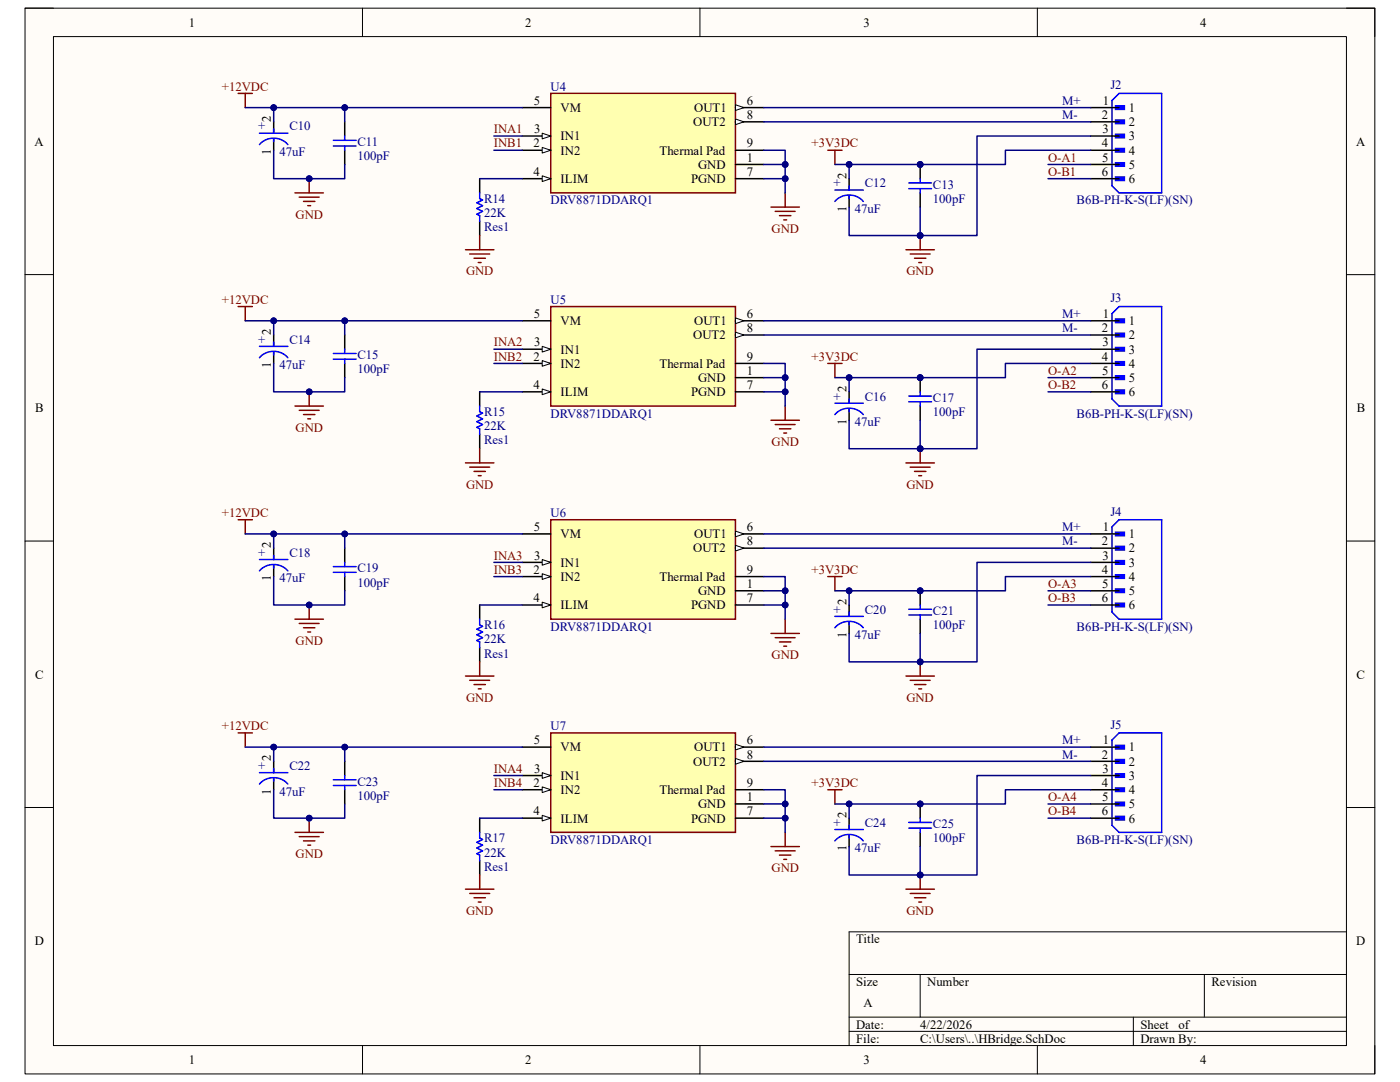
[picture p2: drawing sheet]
<svg xmlns="http://www.w3.org/2000/svg" width="279mm" height="216mm" viewBox="0 0 279 216" stroke-linecap="round" stroke-linejoin="round" font-family="sans-serif">
<path d="M5 1.6h269.4v212.7h-269.4z" fill-rule="evenodd" fill="#fffcf8"/>
<path d="M5 1.6h269.4v212.7h-269.4z" fill="none" stroke="#000" stroke-width=".2"/>
<path d="M10.7 7.3h258v201.3h-258z" fill-rule="evenodd" fill="#fffcf8"/>
<g fill="none" stroke="#000" stroke-width=".2">
<path d="M5 1.6h5.7M10.7 7.3h258v201.3h-258zM72.3 1.6v5.7M139.7 1.6v5.7M207 1.6v5.7M268.7 1.6h5.7v5.7M5 54.8h5.7M268.7 54.8h5.7M5 108h5.7M268.7 108h5.7M5 161.1h5.7M268.7 161.1h5.7"/>
<path d="M169.5 194.4h99.2M183.6 194.4v8.6M240.3 194.4v8.6M268.7 185.9h-99.2v22.7M72.3 208.6v5.7M139.7 208.6v5.7M169.5 203h99.2M169.5 205.8h99.2M207 208.6v5.7M226.2 203v5.6M274.4 208.6v5.7"/>
</g>
<path d="M109.9 18.6h36.9v19.9h-36.9z" fill-rule="evenodd" fill="#ffffb0"/>
<path d="M109.9 18.6h36.9v19.9h-36.9z" fill="none" stroke="#800000" stroke-width=".3"/>
<path d="M104.2 27.1h5.7" fill="none" stroke="#000" stroke-width=".3"/>
<path d="M108.2 26.6l1.7 .5-1.7 .6z" fill="#f8fcff"/>
<path d="M108.2 26.6l1.7 .5-1.7 .6z" fill="none" stroke="#000" stroke-width=".2"/>
<path d="M104.2 30h5.7" fill="none" stroke="#000" stroke-width=".3"/>
<path d="M108.2 29.4l1.7 .6-1.7 .5z" fill="#f8fcff"/>
<path d="M108.2 29.4l1.7 .6-1.7 .5z" fill="none" stroke="#000" stroke-width=".2"/>
<path d="M146.8 21.5h5.6" fill="none" stroke="#000" stroke-width=".3"/>
<path d="M146.8 20.9l1.7 .6-1.7 .5z" fill="#f8fcff"/>
<path d="M146.8 20.9l1.7 .6-1.7 .5z" fill="none" stroke="#000" stroke-width=".2"/>
<path d="M146.8 24.3h5.6" fill="none" stroke="#000" stroke-width=".3"/>
<path d="M146.8 23.7l1.7 .6-1.7 .6z" fill="#f8fcff"/>
<path d="M146.8 23.7l1.7 .6-1.7 .6z" fill="none" stroke="#000" stroke-width=".2"/>
<path d="M104.2 35.7h5.7" fill="none" stroke="#000" stroke-width=".3"/>
<path d="M108.2 35.1l1.7 .6-1.7 .5z" fill="#f8fcff"/>
<path d="M108.2 35.1l1.7 .6-1.7 .5z" fill="none" stroke="#000" stroke-width=".2"/>
<path d="M95.7 35.7v2.8M104.2 21.5h5.7M146.8 30h5.6M146.8 32.8h5.6M146.8 35.7h5.6M95.7 44.2v2.8" fill="none" stroke="#000" stroke-width=".3"/>
<path d="M95.7 38.5v1.1l.6 .3-1.1 .6 1.1 .5-1.1 .6 1.1 .6-1.1 .5 .5 .3v1.2" fill="none" stroke="#00f" stroke-width=".3"/>
<g fill="none" stroke="#800000" stroke-width=".3">
<path d="M47.5 18.6h2.9M48.9 18.6v2.9M58.9 38.5h5.6M59.7 39.3h4M61.7 35.7v2.8M156.7 38.5v2.8M60.6 40.2h2.2M61.4 41h.6M92.9 49.8h5.7M93.7 50.7h4M94.6 51.5h2.3M95.5 52.4h.5"/>
<path d="M95.7 47v2.8M153.9 41.3h5.6M154.7 42.2h4M155.6 43h2.2M156.4 43.9h.6"/>
</g>
<circle cx="61.7" cy="35.7" r=".57" fill="#000080"/>
<circle cx="61.7" cy="35.7" r=".57" fill="none" stroke="#000080" stroke-width=".2"/>
<path d="M222.6 21.1h1.8v.7h-1.8z" fill-rule="evenodd" fill="#00f"/>
<path d="M222.6 21.1h1.8v.7h-1.8z" fill="none" stroke="#00f" stroke-width=".3"/>
<path d="M222.6 24h1.8v.7h-1.8z" fill-rule="evenodd" fill="#00f"/>
<path d="M222.6 24h1.8v.7h-1.8z" fill="none" stroke="#00f" stroke-width=".3"/>
<path d="M222.6 26.8h1.8v.7h-1.8z" fill-rule="evenodd" fill="#00f"/>
<path d="M222.6 26.8h1.8v.7h-1.8z" fill="none" stroke="#00f" stroke-width=".3"/>
<path d="M222.6 29.6h1.8v.7h-1.8z" fill-rule="evenodd" fill="#00f"/>
<path d="M222.6 29.6h1.8v.7h-1.8z" fill="none" stroke="#00f" stroke-width=".3"/>
<path d="M222.6 32.5h1.8v.7h-1.8z" fill-rule="evenodd" fill="#00f"/>
<path d="M222.6 32.5h1.8v.7h-1.8z" fill="none" stroke="#00f" stroke-width=".3"/>
<path d="M222.6 35.3h1.8v.7h-1.8z" fill-rule="evenodd" fill="#00f"/>
<path d="M223.3 18.6h8.5v19.9h-8.5l-1.4-1.4v-17zM222.6 35.3h1.8v.7h-1.8z" fill="none" stroke="#00f" stroke-width=".3"/>
<path d="M217.7 21.5h5.6M217.7 24.3h5.6M217.7 27.1h5.6M217.7 30h5.6M217.7 32.8h5.6M217.7 35.7h5.6" fill="none" stroke="#000" stroke-width=".3"/>
<path d="M180.8 49.8h5.7M181.7 50.7h3.9M182.5 51.5h2.3M183.4 52.4h.5M183.6 47v2.8" fill="none" stroke="#800000" stroke-width=".3"/>
<circle cx="183.6" cy="47" r=".57" fill="#000080"/>
<circle cx="183.6" cy="47" r=".57" fill="none" stroke="#000080" stroke-width=".2"/>
<path d="M109.9 61.2h36.9v19.8h-36.9z" fill-rule="evenodd" fill="#ffffb0"/>
<path d="M109.9 61.2h36.9v19.8h-36.9z" fill="none" stroke="#800000" stroke-width=".3"/>
<path d="M104.2 69.7h5.7" fill="none" stroke="#000" stroke-width=".3"/>
<path d="M108.2 69.1l1.7 .6-1.7 .5z" fill="#f8fcff"/>
<path d="M108.2 69.1l1.7 .6-1.7 .5z" fill="none" stroke="#000" stroke-width=".2"/>
<path d="M104.2 72.5h5.7" fill="none" stroke="#000" stroke-width=".3"/>
<path d="M108.2 72l1.7 .5-1.7 .6z" fill="#f8fcff"/>
<path d="M108.2 72l1.7 .5-1.7 .6z" fill="none" stroke="#000" stroke-width=".2"/>
<path d="M146.8 64h5.6" fill="none" stroke="#000" stroke-width=".3"/>
<path d="M146.8 63.4l1.7 .6-1.7 .6z" fill="#f8fcff"/>
<path d="M146.8 63.4l1.7 .6-1.7 .6z" fill="none" stroke="#000" stroke-width=".2"/>
<path d="M146.8 66.8h5.6" fill="none" stroke="#000" stroke-width=".3"/>
<path d="M146.8 66.3l1.7 .5-1.7 .6z" fill="#f8fcff"/>
<path d="M146.8 66.3l1.7 .5-1.7 .6z" fill="none" stroke="#000" stroke-width=".2"/>
<path d="M104.2 78.2h5.7" fill="none" stroke="#000" stroke-width=".3"/>
<path d="M108.2 77.6l1.7 .6-1.7 .6z" fill="#f8fcff"/>
<path d="M108.2 77.6l1.7 .6-1.7 .6z" fill="none" stroke="#000" stroke-width=".2"/>
<path d="M95.7 78.2v2.8M104.2 64h5.7M146.8 72.5h5.6M146.8 75.4h5.6M146.8 78.2h5.6M95.7 86.7v2.8" fill="none" stroke="#000" stroke-width=".3"/>
<path d="M95.7 81v1.2l.6 .2-1.1 .6 1.1 .6-1.1 .5 1.1 .6-1.1 .6 .5 .3v1.1" fill="none" stroke="#00f" stroke-width=".3"/>
<g fill="none" stroke="#800000" stroke-width=".3">
<path d="M47.5 61.2h2.9M48.9 61.2v2.8M61.7 78.2v2.8M58.9 81h5.6M59.7 81.9h4M60.6 82.7h2.2M61.4 83.6h.6M92.9 92.4h5.7M93.7 93.2h4M94.6 94.1h2.3M95.5 94.9h.5M95.7 89.5v2.9"/>
<path d="M153.9 83.9h5.6M154.7 84.7h4M155.6 85.6h2.2M156.4 86.4h.6M156.7 81v2.9"/>
</g>
<circle cx="61.7" cy="78.2" r=".57" fill="#000080"/>
<circle cx="61.7" cy="78.2" r=".57" fill="none" stroke="#000080" stroke-width=".2"/>
<path d="M222.6 63.7h1.8v.7h-1.8z" fill-rule="evenodd" fill="#00f"/>
<path d="M222.6 63.7h1.8v.7h-1.8z" fill="none" stroke="#00f" stroke-width=".3"/>
<path d="M222.6 66.5h1.8v.7h-1.8z" fill-rule="evenodd" fill="#00f"/>
<path d="M222.6 66.5h1.8v.7h-1.8z" fill="none" stroke="#00f" stroke-width=".3"/>
<path d="M222.6 69.3h1.8v.7h-1.8z" fill-rule="evenodd" fill="#00f"/>
<path d="M222.6 69.3h1.8v.7h-1.8z" fill="none" stroke="#00f" stroke-width=".3"/>
<path d="M222.6 72.2h1.8v.7h-1.8z" fill-rule="evenodd" fill="#00f"/>
<path d="M222.6 72.2h1.8v.7h-1.8z" fill="none" stroke="#00f" stroke-width=".3"/>
<path d="M222.6 75h1.8v.7h-1.8z" fill-rule="evenodd" fill="#00f"/>
<path d="M222.6 75h1.8v.7h-1.8z" fill="none" stroke="#00f" stroke-width=".3"/>
<path d="M222.6 77.8h1.8v.7h-1.8z" fill-rule="evenodd" fill="#00f"/>
<path d="M222.6 77.8h1.8v.7h-1.8zM223.3 61.2h8.5v19.8h-8.5l-1.4-1.4v-17z" fill="none" stroke="#00f" stroke-width=".3"/>
<path d="M217.7 64h5.6M217.7 66.8h5.6M217.7 69.7h5.6M217.7 72.5h5.6M217.7 75.4h5.6M217.7 78.2h5.6" fill="none" stroke="#000" stroke-width=".3"/>
<path d="M180.8 92.4h5.7M181.7 93.2h3.9M182.5 94.1h2.3M183.4 94.9h.5M183.6 89.5v2.9" fill="none" stroke="#800000" stroke-width=".3"/>
<circle cx="183.6" cy="89.5" r=".57" fill="#000080"/>
<circle cx="183.6" cy="89.5" r=".57" fill="none" stroke="#000080" stroke-width=".2"/>
<path d="M109.9 103.7h36.9v19.9h-36.9z" fill-rule="evenodd" fill="#ffffb0"/>
<path d="M109.9 103.7h36.9v19.9h-36.9z" fill="none" stroke="#800000" stroke-width=".3"/>
<path d="M104.2 112.2h5.7" fill="none" stroke="#000" stroke-width=".3"/>
<path d="M108.2 111.6l1.7 .6-1.7 .6z" fill="#f8fcff"/>
<path d="M108.2 111.6l1.7 .6-1.7 .6z" fill="none" stroke="#000" stroke-width=".2"/>
<path d="M104.2 115.1h5.7" fill="none" stroke="#000" stroke-width=".3"/>
<path d="M108.2 114.5l1.7 .6-1.7 .5z" fill="#f8fcff"/>
<path d="M108.2 114.5l1.7 .6-1.7 .5z" fill="none" stroke="#000" stroke-width=".2"/>
<path d="M146.8 106.5h5.6" fill="none" stroke="#000" stroke-width=".3"/>
<path d="M146.8 106l1.7 .5-1.7 .6z" fill="#f8fcff"/>
<path d="M146.8 106l1.7 .5-1.7 .6z" fill="none" stroke="#000" stroke-width=".2"/>
<path d="M146.8 109.4h5.6" fill="none" stroke="#000" stroke-width=".3"/>
<path d="M146.8 108.8l1.7 .6-1.7 .5z" fill="#f8fcff"/>
<path d="M146.8 108.8l1.7 .6-1.7 .5z" fill="none" stroke="#000" stroke-width=".2"/>
<path d="M104.2 120.7h5.7" fill="none" stroke="#000" stroke-width=".3"/>
<path d="M108.2 120.2l1.7 .5-1.7 .6z" fill="#f8fcff"/>
<path d="M108.2 120.2l1.7 .5-1.7 .6z" fill="none" stroke="#000" stroke-width=".2"/>
<path d="M104.2 106.5h5.7M146.8 115.1h5.6M146.8 117.9h5.6M95.7 120.7v2.9M95.7 129.2v2.9M146.8 120.7h5.6" fill="none" stroke="#000" stroke-width=".3"/>
<path d="M95.7 123.6v1.1l.6 .3-1.1 .5 1.1 .6-1.1 .6 1.1 .5-1.1 .6 .5 .3v1.1" fill="none" stroke="#00f" stroke-width=".3"/>
<g fill="none" stroke="#800000" stroke-width=".3">
<path d="M47.5 103.7h2.9M48.9 103.7v2.8M58.9 123.6h5.6M59.7 124.4h4M60.6 125.3h2.2M61.4 126.1h.6M61.7 120.7v2.9M92.9 134.9h5.7M93.7 135.7h4M94.6 136.6h2.3M95.5 137.5h.5M95.7 132.1v2.8"/>
<path d="M153.9 126.4h5.6M154.7 127.2h4M155.6 128.1h2.2M156.4 128.9h.6M156.7 123.6v2.8"/>
</g>
<circle cx="61.7" cy="120.7" r=".57" fill="#000080"/>
<circle cx="61.7" cy="120.7" r=".57" fill="none" stroke="#000080" stroke-width=".2"/>
<path d="M222.6 106.2h1.8v.7h-1.8z" fill-rule="evenodd" fill="#00f"/>
<path d="M222.6 106.2h1.8v.7h-1.8z" fill="none" stroke="#00f" stroke-width=".3"/>
<path d="M222.6 109h1.8v.7h-1.8z" fill-rule="evenodd" fill="#00f"/>
<path d="M222.6 109h1.8v.7h-1.8z" fill="none" stroke="#00f" stroke-width=".3"/>
<path d="M222.6 111.9h1.8v.7h-1.8z" fill-rule="evenodd" fill="#00f"/>
<path d="M222.6 111.9h1.8v.7h-1.8z" fill="none" stroke="#00f" stroke-width=".3"/>
<path d="M222.6 114.7h1.8v.7h-1.8z" fill-rule="evenodd" fill="#00f"/>
<path d="M222.6 114.7h1.8v.7h-1.8z" fill="none" stroke="#00f" stroke-width=".3"/>
<path d="M222.6 117.5h1.8v.7h-1.8z" fill-rule="evenodd" fill="#00f"/>
<path d="M222.6 117.5h1.8v.7h-1.8z" fill="none" stroke="#00f" stroke-width=".3"/>
<path d="M222.6 120.4h1.8v.7h-1.8z" fill-rule="evenodd" fill="#00f"/>
<path d="M223.3 103.7h8.5v19.9h-8.5l-1.4-1.5v-17zM222.6 120.4h1.8v.7h-1.8z" fill="none" stroke="#00f" stroke-width=".3"/>
<path d="M217.7 106.5h5.6M217.7 109.4h5.6M217.7 112.2h5.6M217.7 115.1h5.6M217.7 117.9h5.6M217.7 120.7h5.6" fill="none" stroke="#000" stroke-width=".3"/>
<path d="M180.8 134.9h5.7M181.7 135.8h3.9M182.5 136.6h2.3M183.4 137.5h.5M183.6 132.1v2.8" fill="none" stroke="#800000" stroke-width=".3"/>
<circle cx="183.6" cy="132.1" r=".57" fill="#000080"/>
<circle cx="183.6" cy="132.1" r=".57" fill="none" stroke="#000080" stroke-width=".2"/>
<path d="M109.9 146.2h36.9v19.9h-36.9z" fill-rule="evenodd" fill="#ffffb0"/>
<path d="M109.9 146.2h36.9v19.9h-36.9z" fill="none" stroke="#800000" stroke-width=".3"/>
<path d="M104.2 154.7h5.7" fill="none" stroke="#000" stroke-width=".3"/>
<path d="M108.2 154.2l1.7 .5-1.7 .6z" fill="#f8fcff"/>
<path d="M108.2 154.2l1.7 .5-1.7 .6z" fill="none" stroke="#000" stroke-width=".2"/>
<path d="M104.2 157.6h5.7" fill="none" stroke="#000" stroke-width=".3"/>
<path d="M108.2 157l1.7 .6-1.7 .6z" fill="#f8fcff"/>
<path d="M108.2 157l1.7 .6-1.7 .6z" fill="none" stroke="#000" stroke-width=".2"/>
<path d="M146.8 149.1h5.6" fill="none" stroke="#000" stroke-width=".3"/>
<path d="M146.8 148.5l1.7 .6-1.7 .5z" fill="#f8fcff"/>
<path d="M146.8 148.5l1.7 .6-1.7 .5z" fill="none" stroke="#000" stroke-width=".2"/>
<path d="M146.8 151.9h5.6" fill="none" stroke="#000" stroke-width=".3"/>
<path d="M146.8 151.3l1.7 .6-1.7 .6z" fill="#f8fcff"/>
<path d="M146.8 151.3l1.7 .6-1.7 .6z" fill="none" stroke="#000" stroke-width=".2"/>
<path d="M104.2 163.3h5.7" fill="none" stroke="#000" stroke-width=".3"/>
<path d="M108.2 162.7l1.7 .6-1.7 .5z" fill="#f8fcff"/>
<path d="M108.2 162.7l1.7 .6-1.7 .5z" fill="none" stroke="#000" stroke-width=".2"/>
<path d="M104.2 149.1h5.7M146.8 157.6h5.6M95.7 163.3v2.8M95.7 171.8v2.8M146.8 160.4h5.6M146.8 163.3h5.6" fill="none" stroke="#000" stroke-width=".3"/>
<path d="M95.7 166.1v1.1l.6 .3-1.1 .6 1.1 .5-1.1 .6 1.1 .6-1.1 .5 .5 .3v1.2" fill="none" stroke="#00f" stroke-width=".3"/>
<g fill="none" stroke="#800000" stroke-width=".3">
<path d="M47.5 146.2h2.9M48.9 146.2v2.9M58.9 166.1h5.6M59.7 166.9h4M60.6 167.8h2.2M61.4 168.6h.6M61.7 163.3v2.8M92.9 177.4h5.7M93.7 178.3h4M94.6 179.1h2.3M95.5 180h.5M95.7 174.6v2.8"/>
<path d="M153.9 168.9h5.6M154.7 169.8h4M155.6 170.6h2.2M156.4 171.5h.6M156.7 166.1v2.8"/>
</g>
<circle cx="61.7" cy="163.3" r=".57" fill="#000080"/>
<circle cx="61.7" cy="163.3" r=".57" fill="none" stroke="#000080" stroke-width=".2"/>
<path d="M222.6 148.7h1.8v.7h-1.8z" fill-rule="evenodd" fill="#00f"/>
<path d="M222.6 148.7h1.8v.7h-1.8z" fill="none" stroke="#00f" stroke-width=".3"/>
<path d="M222.6 151.6h1.8v.7h-1.8z" fill-rule="evenodd" fill="#00f"/>
<path d="M222.6 151.6h1.8v.7h-1.8z" fill="none" stroke="#00f" stroke-width=".3"/>
<path d="M222.6 154.4h1.8v.7h-1.8z" fill-rule="evenodd" fill="#00f"/>
<path d="M222.6 154.4h1.8v.7h-1.8z" fill="none" stroke="#00f" stroke-width=".3"/>
<path d="M222.6 157.2h1.8v.7h-1.8z" fill-rule="evenodd" fill="#00f"/>
<path d="M222.6 157.2h1.8v.7h-1.8z" fill="none" stroke="#00f" stroke-width=".3"/>
<path d="M222.6 160.1h1.8v.7h-1.8z" fill-rule="evenodd" fill="#00f"/>
<path d="M222.6 160.1h1.8v.7h-1.8z" fill="none" stroke="#00f" stroke-width=".3"/>
<path d="M222.6 162.9h1.8v.7h-1.8z" fill-rule="evenodd" fill="#00f"/>
<path d="M223.3 146.2h8.5v19.9h-8.5l-1.4-1.4v-17zM222.6 162.9h1.8v.7h-1.8z" fill="none" stroke="#00f" stroke-width=".3"/>
<path d="M217.7 149.1h5.6M217.7 151.9h5.6M217.7 154.7h5.6M217.7 157.6h5.6M217.7 160.4h5.6M217.7 163.3h5.6" fill="none" stroke="#000" stroke-width=".3"/>
<path d="M180.8 177.4h5.7M181.7 178.3h3.9M182.5 179.1h2.3M183.4 180h.5M183.6 174.6v2.8" fill="none" stroke="#800000" stroke-width=".3"/>
<circle cx="183.6" cy="174.6" r=".57" fill="#000080"/>
<circle cx="183.6" cy="174.6" r=".57" fill="none" stroke="#000080" stroke-width=".2"/>
<path d="M165.2 30h2.8M166.6 30v2.8M165.2 72.5h2.8M166.6 72.5v2.9M165.2 115.1h2.8M166.6 115.1v2.8M165.2 157.6h2.8M166.6 157.6v2.8" fill="none" stroke="#800000" stroke-width=".3"/>
<g fill="none" stroke="#000" stroke-width=".3">
<path d="M54.6 24.3v2.3M54.6 27.7v2.3M68.8 24.3v2.8M68.8 30v2.8M169.5 35.7v2.2M169.5 39.1v2.2M54.6 66.8v2.3M54.6 70.2v2.3M68.8 66.8v2.9M68.8 72.5v2.9M169.5 78.2v2.3M169.5 81.6v2.3"/>
<path d="M54.6 109.4v2.2M54.6 112.8v2.3M68.8 109.4v2.8M68.8 115.1v2.8M169.5 120.7v2.3M169.5 124.1v2.3M54.6 151.9v2.3M54.6 155.3v2.3M68.8 151.9v2.8M68.8 157.6v2.8M169.5 163.3v2.2M169.5 166.7v2.2"/>
</g>
<g fill="none" stroke="#00f" stroke-width=".3">
<path d="M51.8 28.8a3.8 3.8 0 0 1 5.6 0M51.8 26.6h5.7M54.6 25.7v.9M54.6 27.7v.6M66.5 29.1h4.6M66.5 28h4.6M68.8 27.1v.9M68.8 29.1v.9M166.6 37.9h5.7M169.5 37.1v.8M169.5 39.1v.5M166.6 40.2a3.8 3.8 0 0 1 5.7 0"/>
<path d="M51.8 71.4a3.8 3.8 0 0 1 5.6 0M51.8 69.1h5.7M54.6 68.3v.8M54.6 70.2v.6M66.5 71.7h4.6M66.5 70.5h4.6M68.8 69.7v.8M68.8 71.7v.8M169.5 79.6v.9M166.6 80.5h5.7M166.6 82.7a3.8 3.8 0 0 1 5.7 0M169.5 81.6v.6"/>
<path d="M51.8 111.6h5.7M51.8 113.9a3.8 3.8 0 0 1 5.6 0M54.6 110.8v.8M54.6 112.8v.5M66.5 114.2h4.6M66.5 113.1h4.6M68.8 112.2v.9M68.8 114.2v.9M166.6 123h5.7M166.6 125.3a3.8 3.8 0 0 1 5.7 0M169.5 122.1v.9M169.5 124.1v.6"/>
<path d="M51.8 154.2h5.7M51.8 156.4a3.8 3.8 0 0 1 5.6 0M54.6 153.3v.9M54.6 155.3v.6M66.5 156.7h4.6M66.5 155.6h4.6M68.8 154.7v.9M68.8 156.7v.9M166.6 165.5h5.7M166.6 167.8a3.8 3.8 0 0 1 5.7 0M169.5 164.7v.8M169.5 166.7v.5"/>
</g>
<circle cx="183.6" cy="160.4" r=".57" fill="#000080"/>
<circle cx="183.6" cy="160.4" r=".57" fill="none" stroke="#000080" stroke-width=".2"/>
<path d="M183.6 160.4v2.9" fill="none" stroke="#000" stroke-width=".3"/>
<circle cx="183.6" cy="160.4" r=".57" fill="#000080"/>
<circle cx="183.6" cy="160.4" r=".57" fill="none" stroke="#000080" stroke-width=".2"/>
<path d="M183.6 166.1v2.8" fill="none" stroke="#000" stroke-width=".3"/>
<path d="M181.4 165.2h4.5M181.4 164.1h4.5M183.6 163.3v.8M183.6 165.2v.9" fill="none" stroke="#00f" stroke-width=".3"/>
<circle cx="183.6" cy="117.9" r=".57" fill="#000080"/>
<circle cx="183.6" cy="117.9" r=".57" fill="none" stroke="#000080" stroke-width=".2"/>
<path d="M183.6 117.9v2.8" fill="none" stroke="#000" stroke-width=".3"/>
<circle cx="183.6" cy="117.9" r=".57" fill="#000080"/>
<circle cx="183.6" cy="117.9" r=".57" fill="none" stroke="#000080" stroke-width=".2"/>
<path d="M183.6 123.6v2.8" fill="none" stroke="#000" stroke-width=".3"/>
<path d="M181.4 122.7h4.5M181.4 121.6h4.5M183.6 120.7v.9M183.6 122.7v.9" fill="none" stroke="#00f" stroke-width=".3"/>
<circle cx="183.6" cy="75.4" r=".57" fill="#000080"/>
<circle cx="183.6" cy="75.4" r=".57" fill="none" stroke="#000080" stroke-width=".2"/>
<path d="M183.6 75.4v2.8" fill="none" stroke="#000" stroke-width=".3"/>
<circle cx="183.6" cy="75.4" r=".57" fill="#000080"/>
<circle cx="183.6" cy="75.4" r=".57" fill="none" stroke="#000080" stroke-width=".2"/>
<path d="M183.6 81v2.9" fill="none" stroke="#000" stroke-width=".3"/>
<path d="M181.4 79h4.5M183.6 78.2v.8M181.4 80.2h4.5M183.6 80.2v.8" fill="none" stroke="#00f" stroke-width=".3"/>
<circle cx="183.6" cy="32.8" r=".57" fill="#000080"/>
<circle cx="183.6" cy="32.8" r=".57" fill="none" stroke="#000080" stroke-width=".2"/>
<path d="M183.6 32.8v2.9" fill="none" stroke="#000" stroke-width=".3"/>
<circle cx="183.6" cy="32.8" r=".57" fill="#000080"/>
<circle cx="183.6" cy="32.8" r=".57" fill="none" stroke="#000080" stroke-width=".2"/>
<path d="M183.6 38.5v2.8" fill="none" stroke="#000" stroke-width=".3"/>
<path d="M181.4 37.6h4.5M181.4 36.5h4.5M183.6 35.7v.8M183.6 37.6v.9" fill="none" stroke="#00f" stroke-width=".3"/>
<path d="M152.4 30h4.3v5.7h-4.3" fill="none" stroke="#000080" stroke-width=".3"/>
<circle cx="156.7" cy="32.8" r=".57" fill="#000080"/>
<circle cx="156.7" cy="32.8" r=".57" fill="none" stroke="#000080" stroke-width=".2"/>
<circle cx="156.7" cy="35.7" r=".57" fill="#000080"/>
<circle cx="156.7" cy="35.7" r=".57" fill="none" stroke="#000080" stroke-width=".2"/>
<path d="M152.4 32.8h4.3" fill="none" stroke="#000080" stroke-width=".3"/>
<circle cx="156.7" cy="32.8" r=".57" fill="#000080"/>
<circle cx="156.7" cy="32.8" r=".57" fill="none" stroke="#000080" stroke-width=".2"/>
<path d="M156.7 35.7v2.8" fill="none" stroke="#000080" stroke-width=".3"/>
<circle cx="156.7" cy="35.7" r=".57" fill="#000080"/>
<circle cx="156.7" cy="35.7" r=".57" fill="none" stroke="#000080" stroke-width=".2"/>
<path d="M54.6 24.3v-2.8h14.2v2.8M95.7 35.7h8.5" fill="none" stroke="#000080" stroke-width=".3"/>
<circle cx="54.6" cy="21.5" r=".57" fill="#000080"/>
<circle cx="54.6" cy="21.5" r=".57" fill="none" stroke="#000080" stroke-width=".2"/>
<circle cx="68.8" cy="21.5" r=".57" fill="#000080"/>
<circle cx="68.8" cy="21.5" r=".57" fill="none" stroke="#000080" stroke-width=".2"/>
<path d="M68.8 21.5h35.4" fill="none" stroke="#000080" stroke-width=".3"/>
<circle cx="68.8" cy="21.5" r=".57" fill="#000080"/>
<circle cx="68.8" cy="21.5" r=".57" fill="none" stroke="#000080" stroke-width=".2"/>
<path d="M48.9 21.5h5.7" fill="none" stroke="#000080" stroke-width=".3"/>
<circle cx="54.6" cy="21.5" r=".57" fill="#000080"/>
<circle cx="54.6" cy="21.5" r=".57" fill="none" stroke="#000080" stroke-width=".2"/>
<path d="M152.5 21.5h65.2M152.5 24.3h65.2M217.7 30h-17.1v2.8h-34" fill="none" stroke="#000080" stroke-width=".3"/>
<circle cx="183.6" cy="32.8" r=".57" fill="#000080"/>
<circle cx="183.6" cy="32.8" r=".57" fill="none" stroke="#000080" stroke-width=".2"/>
<circle cx="169.5" cy="32.8" r=".57" fill="#000080"/>
<circle cx="169.5" cy="32.8" r=".57" fill="none" stroke="#000080" stroke-width=".2"/>
<path d="M183.6 41.3v5.7" fill="none" stroke="#000080" stroke-width=".3"/>
<circle cx="183.6" cy="47" r=".57" fill="#000080"/>
<circle cx="183.6" cy="47" r=".57" fill="none" stroke="#000080" stroke-width=".2"/>
<path d="M98.6 27.1h5.6M98.6 30h5.6M209.2 32.8h8.5M209.2 35.7h8.5M152.4 75.4h4.3" fill="none" stroke="#000080" stroke-width=".3"/>
<circle cx="156.7" cy="75.4" r=".57" fill="#000080"/>
<circle cx="156.7" cy="75.4" r=".57" fill="none" stroke="#000080" stroke-width=".2"/>
<path d="M156.7 78.2v2.8" fill="none" stroke="#000080" stroke-width=".3"/>
<circle cx="156.7" cy="78.2" r=".57" fill="#000080"/>
<circle cx="156.7" cy="78.2" r=".57" fill="none" stroke="#000080" stroke-width=".2"/>
<path d="M54.6 66.8v-2.8h14.2v2.8M95.7 78.2h8.5" fill="none" stroke="#000080" stroke-width=".3"/>
<circle cx="54.6" cy="64" r=".57" fill="#000080"/>
<circle cx="54.6" cy="64" r=".57" fill="none" stroke="#000080" stroke-width=".2"/>
<circle cx="68.8" cy="64" r=".57" fill="#000080"/>
<circle cx="68.8" cy="64" r=".57" fill="none" stroke="#000080" stroke-width=".2"/>
<path d="M68.8 64h35.4" fill="none" stroke="#000080" stroke-width=".3"/>
<circle cx="68.8" cy="64" r=".57" fill="#000080"/>
<circle cx="68.8" cy="64" r=".57" fill="none" stroke="#000080" stroke-width=".2"/>
<path d="M48.9 64h5.7" fill="none" stroke="#000080" stroke-width=".3"/>
<circle cx="54.6" cy="64" r=".57" fill="#000080"/>
<circle cx="54.6" cy="64" r=".57" fill="none" stroke="#000080" stroke-width=".2"/>
<path d="M152.5 64h65.2M152.5 66.8h65.2M217.7 72.5h-17.1v2.9h-34" fill="none" stroke="#000080" stroke-width=".3"/>
<circle cx="183.6" cy="75.4" r=".57" fill="#000080"/>
<circle cx="183.6" cy="75.4" r=".57" fill="none" stroke="#000080" stroke-width=".2"/>
<circle cx="169.5" cy="75.4" r=".57" fill="#000080"/>
<circle cx="169.5" cy="75.4" r=".57" fill="none" stroke="#000080" stroke-width=".2"/>
<path d="M183.6 83.9v5.6" fill="none" stroke="#000080" stroke-width=".3"/>
<circle cx="183.6" cy="89.5" r=".57" fill="#000080"/>
<circle cx="183.6" cy="89.5" r=".57" fill="none" stroke="#000080" stroke-width=".2"/>
<path d="M98.6 69.7h5.6M98.6 72.5h5.6M209.2 75.4h8.5M209.2 78.2h8.5M152.4 115.1h4.3v5.6h-4.3" fill="none" stroke="#000080" stroke-width=".3"/>
<circle cx="156.7" cy="117.9" r=".57" fill="#000080"/>
<circle cx="156.7" cy="117.9" r=".57" fill="none" stroke="#000080" stroke-width=".2"/>
<circle cx="156.7" cy="120.7" r=".57" fill="#000080"/>
<circle cx="156.7" cy="120.7" r=".57" fill="none" stroke="#000080" stroke-width=".2"/>
<path d="M152.4 117.9h4.3" fill="none" stroke="#000080" stroke-width=".3"/>
<circle cx="156.7" cy="117.9" r=".57" fill="#000080"/>
<circle cx="156.7" cy="117.9" r=".57" fill="none" stroke="#000080" stroke-width=".2"/>
<path d="M156.7 120.7v2.9" fill="none" stroke="#000080" stroke-width=".3"/>
<circle cx="156.7" cy="120.7" r=".57" fill="#000080"/>
<circle cx="156.7" cy="120.7" r=".57" fill="none" stroke="#000080" stroke-width=".2"/>
<path d="M54.6 109.4v-2.9h14.2v2.9M95.7 120.7h8.5" fill="none" stroke="#000080" stroke-width=".3"/>
<circle cx="54.6" cy="106.5" r=".57" fill="#000080"/>
<circle cx="54.6" cy="106.5" r=".57" fill="none" stroke="#000080" stroke-width=".2"/>
<circle cx="68.8" cy="106.5" r=".57" fill="#000080"/>
<circle cx="68.8" cy="106.5" r=".57" fill="none" stroke="#000080" stroke-width=".2"/>
<path d="M68.8 106.5h35.4" fill="none" stroke="#000080" stroke-width=".3"/>
<circle cx="68.8" cy="106.5" r=".57" fill="#000080"/>
<circle cx="68.8" cy="106.5" r=".57" fill="none" stroke="#000080" stroke-width=".2"/>
<path d="M48.9 106.5h5.7" fill="none" stroke="#000080" stroke-width=".3"/>
<circle cx="54.6" cy="106.5" r=".57" fill="#000080"/>
<circle cx="54.6" cy="106.5" r=".57" fill="none" stroke="#000080" stroke-width=".2"/>
<path d="M152.5 106.5h65.2M152.5 109.4h65.2M217.7 115.1h-17.1v2.8h-34" fill="none" stroke="#000080" stroke-width=".3"/>
<circle cx="183.6" cy="117.9" r=".57" fill="#000080"/>
<circle cx="183.6" cy="117.9" r=".57" fill="none" stroke="#000080" stroke-width=".2"/>
<circle cx="169.5" cy="117.9" r=".57" fill="#000080"/>
<circle cx="169.5" cy="117.9" r=".57" fill="none" stroke="#000080" stroke-width=".2"/>
<path d="M183.6 126.4v5.7" fill="none" stroke="#000080" stroke-width=".3"/>
<circle cx="183.6" cy="132.1" r=".57" fill="#000080"/>
<circle cx="183.6" cy="132.1" r=".57" fill="none" stroke="#000080" stroke-width=".2"/>
<path d="M98.6 112.2h5.6M98.6 115.1h5.6M209.2 117.9h8.5M209.2 120.7h8.5M152.4 157.6h4.3v5.7h-4.3" fill="none" stroke="#000080" stroke-width=".3"/>
<circle cx="156.7" cy="160.4" r=".57" fill="#000080"/>
<circle cx="156.7" cy="160.4" r=".57" fill="none" stroke="#000080" stroke-width=".2"/>
<circle cx="156.7" cy="163.3" r=".57" fill="#000080"/>
<circle cx="156.7" cy="163.3" r=".57" fill="none" stroke="#000080" stroke-width=".2"/>
<path d="M152.4 160.4h4.3" fill="none" stroke="#000080" stroke-width=".3"/>
<circle cx="156.7" cy="160.4" r=".57" fill="#000080"/>
<circle cx="156.7" cy="160.4" r=".57" fill="none" stroke="#000080" stroke-width=".2"/>
<path d="M156.7 163.3v2.8" fill="none" stroke="#000080" stroke-width=".3"/>
<circle cx="156.7" cy="163.3" r=".57" fill="#000080"/>
<circle cx="156.7" cy="163.3" r=".57" fill="none" stroke="#000080" stroke-width=".2"/>
<path d="M54.6 151.9v-2.8h14.2v2.8M95.7 163.3h8.5" fill="none" stroke="#000080" stroke-width=".3"/>
<circle cx="54.6" cy="149.1" r=".57" fill="#000080"/>
<circle cx="54.6" cy="149.1" r=".57" fill="none" stroke="#000080" stroke-width=".2"/>
<circle cx="68.8" cy="149.1" r=".57" fill="#000080"/>
<circle cx="68.8" cy="149.1" r=".57" fill="none" stroke="#000080" stroke-width=".2"/>
<path d="M68.8 149.1h35.4" fill="none" stroke="#000080" stroke-width=".3"/>
<circle cx="68.8" cy="149.1" r=".57" fill="#000080"/>
<circle cx="68.8" cy="149.1" r=".57" fill="none" stroke="#000080" stroke-width=".2"/>
<path d="M48.9 149.1h5.7" fill="none" stroke="#000080" stroke-width=".3"/>
<circle cx="54.6" cy="149.1" r=".57" fill="#000080"/>
<circle cx="54.6" cy="149.1" r=".57" fill="none" stroke="#000080" stroke-width=".2"/>
<path d="M152.5 149.1h65.2M152.5 151.9h65.2M217.7 157.6h-17.1v2.8h-34" fill="none" stroke="#000080" stroke-width=".3"/>
<circle cx="183.6" cy="160.4" r=".57" fill="#000080"/>
<circle cx="183.6" cy="160.4" r=".57" fill="none" stroke="#000080" stroke-width=".2"/>
<circle cx="169.5" cy="160.4" r=".57" fill="#000080"/>
<circle cx="169.5" cy="160.4" r=".57" fill="none" stroke="#000080" stroke-width=".2"/>
<path d="M183.6 168.9v5.7" fill="none" stroke="#000080" stroke-width=".3"/>
<circle cx="183.6" cy="174.6" r=".57" fill="#000080"/>
<circle cx="183.6" cy="174.6" r=".57" fill="none" stroke="#000080" stroke-width=".2"/>
<path d="M98.6 154.7h5.6M98.6 157.6h5.6M169.5 160.4v2.9M209.2 160.4h8.5M209.2 163.3h8.5" fill="none" stroke="#000080" stroke-width=".3"/>
<circle cx="169.5" cy="160.4" r=".57" fill="#000080"/>
<circle cx="169.5" cy="160.4" r=".57" fill="none" stroke="#000080" stroke-width=".2"/>
<path d="M169.5 117.9v2.8" fill="none" stroke="#000080" stroke-width=".3"/>
<circle cx="169.5" cy="117.9" r=".57" fill="#000080"/>
<circle cx="169.5" cy="117.9" r=".57" fill="none" stroke="#000080" stroke-width=".2"/>
<path d="M169.5 75.4v2.8" fill="none" stroke="#000080" stroke-width=".3"/>
<circle cx="169.5" cy="75.4" r=".57" fill="#000080"/>
<circle cx="169.5" cy="75.4" r=".57" fill="none" stroke="#000080" stroke-width=".2"/>
<path d="M169.5 32.8v2.9" fill="none" stroke="#000080" stroke-width=".3"/>
<circle cx="169.5" cy="32.8" r=".57" fill="#000080"/>
<circle cx="169.5" cy="32.8" r=".57" fill="none" stroke="#000080" stroke-width=".2"/>
<path d="M54.6 157.6v5.7h14.2v-2.9" fill="none" stroke="#000080" stroke-width=".3"/>
<circle cx="61.7" cy="163.3" r=".57" fill="#000080"/>
<circle cx="61.7" cy="163.3" r=".57" fill="none" stroke="#000080" stroke-width=".2"/>
<path d="M54.6 115.1v5.6h14.2v-2.8" fill="none" stroke="#000080" stroke-width=".3"/>
<circle cx="61.7" cy="120.7" r=".57" fill="#000080"/>
<circle cx="61.7" cy="120.7" r=".57" fill="none" stroke="#000080" stroke-width=".2"/>
<path d="M54.6 72.5v5.7h14.2v-2.8" fill="none" stroke="#000080" stroke-width=".3"/>
<circle cx="61.7" cy="78.2" r=".57" fill="#000080"/>
<circle cx="61.7" cy="78.2" r=".57" fill="none" stroke="#000080" stroke-width=".2"/>
<path d="M54.6 30v5.7h14.2v-2.9" fill="none" stroke="#000080" stroke-width=".3"/>
<circle cx="61.7" cy="35.7" r=".57" fill="#000080"/>
<circle cx="61.7" cy="35.7" r=".57" fill="none" stroke="#000080" stroke-width=".2"/>
<path d="M217.7 154.7h-22.7v19.9h-25.5v-5.7" fill="none" stroke="#000080" stroke-width=".3"/>
<circle cx="183.6" cy="174.6" r=".57" fill="#000080"/>
<circle cx="183.6" cy="174.6" r=".57" fill="none" stroke="#000080" stroke-width=".2"/>
<path d="M217.7 112.2h-22.7v19.9h-25.5v-5.7" fill="none" stroke="#000080" stroke-width=".3"/>
<circle cx="183.6" cy="132.1" r=".57" fill="#000080"/>
<circle cx="183.6" cy="132.1" r=".57" fill="none" stroke="#000080" stroke-width=".2"/>
<path d="M217.7 69.7h-22.7v19.8h-25.5v-5.6" fill="none" stroke="#000080" stroke-width=".3"/>
<circle cx="183.6" cy="89.5" r=".57" fill="#000080"/>
<circle cx="183.6" cy="89.5" r=".57" fill="none" stroke="#000080" stroke-width=".2"/>
<path d="M217.7 27.1h-22.7v19.9h-25.5v-5.7" fill="none" stroke="#000080" stroke-width=".3"/>
<circle cx="183.6" cy="47" r=".57" fill="#000080"/>
<circle cx="183.6" cy="47" r=".57" fill="none" stroke="#000080" stroke-width=".2"/>
<path d="M152.4 72.5h4.3v5.7h-4.3" fill="none" stroke="#000080" stroke-width=".3"/>
<circle cx="156.7" cy="75.4" r=".57" fill="#000080"/>
<circle cx="156.7" cy="75.4" r=".57" fill="none" stroke="#000080" stroke-width=".2"/>
<circle cx="156.7" cy="78.2" r=".57" fill="#000080"/>
<circle cx="156.7" cy="78.2" r=".57" fill="none" stroke="#000080" stroke-width=".2"/>
<g font-size="2.5">
<text x="37.7" y="5.3">1</text>
<text x="104.8" y="5.3">2</text>
<text x="172.3" y="5.3">3</text>
<text x="239.5" y="5.3">4</text>
<text x="106.5" y="20.9">5</text>
<text x="111.9" y="22.4">VM</text>
<text x="138.6" y="22.4">OUT1</text>
<text x="149.1" y="20.9">6</text>
<text x="149.1" y="23.7">8</text>
<text x="219.9" y="23.7">2</text>
<text x="220.1" y="20.9">1</text>
<text x="225.3" y="22.4">1</text>
<text x="6.9" y="29.1">A</text>
<text x="54.1" y="24.3" transform="rotate(-90 54.1 24.3)">2</text>
<text x="106.5" y="29.4">2</text>
<text x="106.6" y="26.6">3</text>
<text x="111.9" y="28">IN1</text>
<text x="138.3" y="25.2">OUT2</text>
<text x="149.1" y="29.4">9</text>
<text x="219.9" y="29.4">4</text>
<text x="220" y="26.6">3</text>
<text x="225.3" y="25.2">2</text>
<text x="225.3" y="28">3</text>
<text x="270.6" y="29.1">A</text>
<text x="54.1" y="30.9" transform="rotate(-90 54.1 30.9)">1</text>
<text x="106.5" y="35.1">4</text>
<text x="111.9" y="30.9">IN2</text>
<text x="131.6" y="30.9">Thermal Pad</text>
<text x="139.3" y="33.7">GND</text>
<text x="149.1" y="32.3">1</text>
<text x="149.1" y="35.1">7</text>
<text x="168.9" y="35.6" transform="rotate(-90 168.9 35.6)">2</text>
<text x="219.9" y="35.1">6</text>
<text x="220" y="32.3">5</text>
<text x="225.3" y="30.9">4</text>
<text x="225.3" y="33.7">5</text>
<text x="111.9" y="36.5">ILIM</text>
<text x="137.9" y="36.5">PGND</text>
<text x="225.3" y="36.5">6</text>
<text x="168.9" y="42.3" transform="rotate(-90 168.9 42.3)">1</text>
<text x="106.5" y="63.5">5</text>
<text x="111.9" y="64.9">VM</text>
<text x="138.6" y="64.9">OUT1</text>
<text x="149.1" y="63.5">6</text>
<text x="220.1" y="63.5">1</text>
<text x="225.3" y="64.9">1</text>
<text x="54.1" y="66.8" transform="rotate(-90 54.1 66.8)">2</text>
<text x="106.5" y="72">2</text>
<text x="106.6" y="69.1">3</text>
<text x="111.9" y="70.6">IN1</text>
<text x="138.3" y="67.7">OUT2</text>
<text x="149.1" y="66.3">8</text>
<text x="149.1" y="72">9</text>
<text x="219.9" y="66.3">2</text>
<text x="219.9" y="72">4</text>
<text x="220" y="69.1">3</text>
<text x="225.3" y="67.7">2</text>
<text x="225.3" y="70.6">3</text>
<text x="54.1" y="73.5" transform="rotate(-90 54.1 73.5)">1</text>
<text x="106.5" y="77.6">4</text>
<text x="111.9" y="73.4">IN2</text>
<text x="131.6" y="73.4">Thermal Pad</text>
<text x="139.3" y="76.2">GND</text>
<text x="149.1" y="74.8">1</text>
<text x="149.1" y="77.6">7</text>
<text x="219.9" y="77.6">6</text>
<text x="220" y="74.8">5</text>
<text x="225.3" y="73.4">4</text>
<text x="225.3" y="76.2">5</text>
<text x="7" y="82.3">B</text>
<text x="111.9" y="79">ILIM</text>
<text x="137.9" y="79">PGND</text>
<text x="168.9" y="78.2" transform="rotate(-90 168.9 78.2)">2</text>
<text x="225.3" y="79">6</text>
<text x="270.8" y="82.3">B</text>
<text x="168.9" y="84.8" transform="rotate(-90 168.9 84.8)">1</text>
<text x="106.5" y="106">5</text>
<text x="111.9" y="107.4">VM</text>
<text x="138.6" y="107.4">OUT1</text>
<text x="149.1" y="106">6</text>
<text x="220.1" y="106">1</text>
<text x="225.3" y="107.4">1</text>
<text x="54.1" y="109.4" transform="rotate(-90 54.1 109.4)">2</text>
<text x="106.6" y="111.7">3</text>
<text x="111.9" y="113.1">IN1</text>
<text x="138.3" y="110.2">OUT2</text>
<text x="149.1" y="108.8">8</text>
<text x="219.9" y="108.8">2</text>
<text x="220" y="111.7">3</text>
<text x="225.3" y="110.2">2</text>
<text x="225.3" y="113.1">3</text>
<text x="54.1" y="116" transform="rotate(-90 54.1 116)">1</text>
<text x="106.5" y="114.5">2</text>
<text x="111.9" y="115.9">IN2</text>
<text x="131.6" y="115.9">Thermal Pad</text>
<text x="139.3" y="118.7">GND</text>
<text x="149.1" y="114.5">9</text>
<text x="149.1" y="117.3">1</text>
<text x="219.9" y="114.5">4</text>
<text x="220" y="117.3">5</text>
<text x="225.3" y="115.9">4</text>
<text x="225.3" y="118.7">5</text>
<text x="106.5" y="120.2">4</text>
<text x="111.9" y="121.6">ILIM</text>
<text x="137.9" y="121.6">PGND</text>
<text x="149.1" y="120.2">7</text>
<text x="168.9" y="120.7" transform="rotate(-90 168.9 120.7)">2</text>
<text x="219.9" y="120.2">6</text>
<text x="225.3" y="121.6">6</text>
<text x="168.9" y="127.3" transform="rotate(-90 168.9 127.3)">1</text>
<text x="7" y="135.4">C</text>
<text x="270.7" y="135.4">C</text>
<text x="106.5" y="148.5">5</text>
<text x="111.9" y="149.9">VM</text>
<text x="138.6" y="149.9">OUT1</text>
<text x="149.1" y="148.5">6</text>
<text x="220.1" y="148.5">1</text>
<text x="225.3" y="149.9">1</text>
<text x="54.1" y="151.9" transform="rotate(-90 54.1 151.9)">2</text>
<text x="106.6" y="154.2">3</text>
<text x="111.9" y="155.6">IN1</text>
<text x="138.3" y="152.8">OUT2</text>
<text x="149.1" y="151.4">8</text>
<text x="219.9" y="151.4">2</text>
<text x="220" y="154.2">3</text>
<text x="225.3" y="152.8">2</text>
<text x="225.3" y="155.6">3</text>
<text x="54.1" y="158.5" transform="rotate(-90 54.1 158.5)">1</text>
<text x="106.5" y="157">2</text>
<text x="111.9" y="158.5">IN2</text>
<text x="131.6" y="158.5">Thermal Pad</text>
<text x="139.3" y="161.3">GND</text>
<text x="149.1" y="157">9</text>
<text x="149.1" y="159.9">1</text>
<text x="219.9" y="157">4</text>
<text x="220" y="159.9">5</text>
<text x="225.3" y="158.5">4</text>
<text x="225.3" y="161.3">5</text>
<text x="106.5" y="162.7">4</text>
<text x="111.9" y="164.1">ILIM</text>
<text x="137.9" y="164.1">PGND</text>
<text x="149.1" y="162.7">7</text>
<text x="168.9" y="163.2" transform="rotate(-90 168.9 163.2)">2</text>
<text x="219.9" y="162.7">6</text>
<text x="225.3" y="164.1">6</text>
<text x="168.9" y="169.9" transform="rotate(-90 168.9 169.9)">1</text>
<text x="6.9" y="188.6">D</text>
<text x="170.9" y="188.2">Title</text>
<text x="270.7" y="188.6">D</text>
<text x="170.9" y="196.7">Size</text>
<text x="185" y="196.7">Number</text>
<text x="241.8" y="196.7">Revision</text>
<text x="172.3" y="201">A</text>
<text x="170.9" y="205.2">Date:</text>
<text x="170.9" y="208.1">File:</text>
<text x="183.6" y="205.2">4/22/2026</text>
<text x="183.7" y="208.1">C:\Users\..\HBridge.SchDoc</text>
<text x="227.6" y="205.2">Sheet</text>
<text x="227.6" y="208.1">Drawn By:</text>
<text x="235.2" y="205.2">of</text>
<text x="37.7" y="212.3">1</text>
<text x="104.8" y="212.3">2</text>
<text x="172.3" y="212.3">3</text>
<text x="239.5" y="212.3">4</text>
</g>
<g font-size="2.5" fill="#000080">
<text x="221.6" y="17.8">J2</text>
<text x="109.9" y="18.1">U4</text>
<text x="212" y="20.9">M+</text>
<text x="212" y="23.7">M-</text>
<text x="51.5" y="26">+</text>
<text x="57.8" y="26">C10</text>
<text x="71.3" y="29.2">C11</text>
<text x="55.8" y="31.1">47uF</text>
<text x="71.3" y="32">100pF</text>
<text x="96.6" y="40.5">R14</text>
<text x="109.9" y="40.8">DRV8871DDARQ1</text>
<text x="166.3" y="37.4">+</text>
<text x="172.6" y="37.4">C12</text>
<text x="186.2" y="37.7">C13</text>
<text x="186.2" y="40.5">100pF</text>
<text x="214.8" y="40.8">B6B-PH-K-S(LF)(SN)</text>
<text x="96.6" y="43.3">22K</text>
<text x="96.6" y="46.1">Res1</text>
<text x="170.6" y="42.5">47uF</text>
<text x="109.9" y="60.6">U5</text>
<text x="212" y="63.5">M+</text>
<text x="221.6" y="60.3">J3</text>
<text x="51.5" y="68.6">+</text>
<text x="57.8" y="68.6">C14</text>
<text x="71.3" y="71.7">C15</text>
<text x="212" y="66.3">M-</text>
<text x="55.8" y="73.7">47uF</text>
<text x="71.3" y="74.5">100pF</text>
<text x="96.6" y="83">R15</text>
<text x="109.9" y="83.3">DRV8871DDARQ1</text>
<text x="166.3" y="79.9">+</text>
<text x="172.6" y="79.9">C16</text>
<text x="186.2" y="80.2">C17</text>
<text x="186.2" y="83">100pF</text>
<text x="214.8" y="83.3">B6B-PH-K-S(LF)(SN)</text>
<text x="96.6" y="85.9">22K</text>
<text x="96.6" y="88.7">Res1</text>
<text x="170.6" y="85">47uF</text>
<text x="109.9" y="103.2">U6</text>
<text x="212" y="106">M+</text>
<text x="221.6" y="102.9">J4</text>
<text x="51.5" y="111.1">+</text>
<text x="57.8" y="111.1">C18</text>
<text x="212" y="108.8">M-</text>
<text x="55.8" y="116.2">47uF</text>
<text x="71.3" y="114.2">C19</text>
<text x="71.3" y="117.1">100pF</text>
<text x="96.6" y="125.6">R16</text>
<text x="109.9" y="125.9">DRV8871DDARQ1</text>
<text x="166.3" y="122.4">+</text>
<text x="172.6" y="122.4">C20</text>
<text x="186.2" y="122.7">C21</text>
<text x="186.2" y="125.6">100pF</text>
<text x="214.8" y="125.9">B6B-PH-K-S(LF)(SN)</text>
<text x="96.6" y="128.4">22K</text>
<text x="96.6" y="131.2">Res1</text>
<text x="170.6" y="127.6">47uF</text>
<text x="109.9" y="145.7">U7</text>
<text x="212" y="148.5">M+</text>
<text x="221.6" y="145.4">J5</text>
<text x="51.5" y="153.6">+</text>
<text x="57.8" y="153.6">C22</text>
<text x="212" y="151.4">M-</text>
<text x="55.8" y="158.8">47uF</text>
<text x="71.3" y="156.8">C23</text>
<text x="71.3" y="159.6">100pF</text>
<text x="166.3" y="165">+</text>
<text x="172.6" y="165">C24</text>
<text x="186.2" y="165.3">C25</text>
<text x="96.6" y="170.9">22K</text>
<text x="96.6" y="168.1">R17</text>
<text x="96.6" y="173.8">Res1</text>
<text x="109.9" y="168.4">DRV8871DDARQ1</text>
<text x="170.6" y="170.1">47uF</text>
<text x="186.2" y="168.1">100pF</text>
<text x="214.8" y="168.4">B6B-PH-K-S(LF)(SN)</text>
</g>
<g font-size="2.5" fill="#800000">
<text x="44.3" y="18.1">+12VDC</text>
<text x="98.6" y="26.6">INA1</text>
<text x="98.6" y="29.4">INB1</text>
<text x="162" y="29.4">+3V3DC</text>
<text x="209.2" y="32.3">O-A1</text>
<text x="209.2" y="35.1">O-B1</text>
<text x="59" y="43.6">GND</text>
<text x="154" y="46.4">GND</text>
<text x="93" y="54.9">GND</text>
<text x="180.9" y="54.9">GND</text>
<text x="44.3" y="60.6">+12VDC</text>
<text x="98.6" y="69.1">INA2</text>
<text x="98.6" y="72">INB2</text>
<text x="162" y="72">+3V3DC</text>
<text x="209.2" y="74.8">O-A2</text>
<text x="209.2" y="77.6">O-B2</text>
<text x="59" y="86.1">GND</text>
<text x="154" y="89">GND</text>
<text x="93" y="97.5">GND</text>
<text x="180.9" y="97.5">GND</text>
<text x="44.3" y="103.2">+12VDC</text>
<text x="98.6" y="111.7">INA3</text>
<text x="98.6" y="114.5">INB3</text>
<text x="162" y="114.5">+3V3DC</text>
<text x="209.2" y="117.3">O-A3</text>
<text x="209.2" y="120.2">O-B3</text>
<text x="59" y="128.7">GND</text>
<text x="154" y="131.5">GND</text>
<text x="93" y="140">GND</text>
<text x="180.9" y="140">GND</text>
<text x="44.3" y="145.7">+12VDC</text>
<text x="98.6" y="154.2">INA4</text>
<text x="98.6" y="157">INB4</text>
<text x="162" y="157">+3V3DC</text>
<text x="209.2" y="159.9">O-A4</text>
<text x="209.2" y="162.7">O-B4</text>
<text x="59" y="171.2">GND</text>
<text x="154" y="174">GND</text>
<text x="93" y="182.5">GND</text>
<text x="180.9" y="182.5">GND</text>
</g>
</svg>
